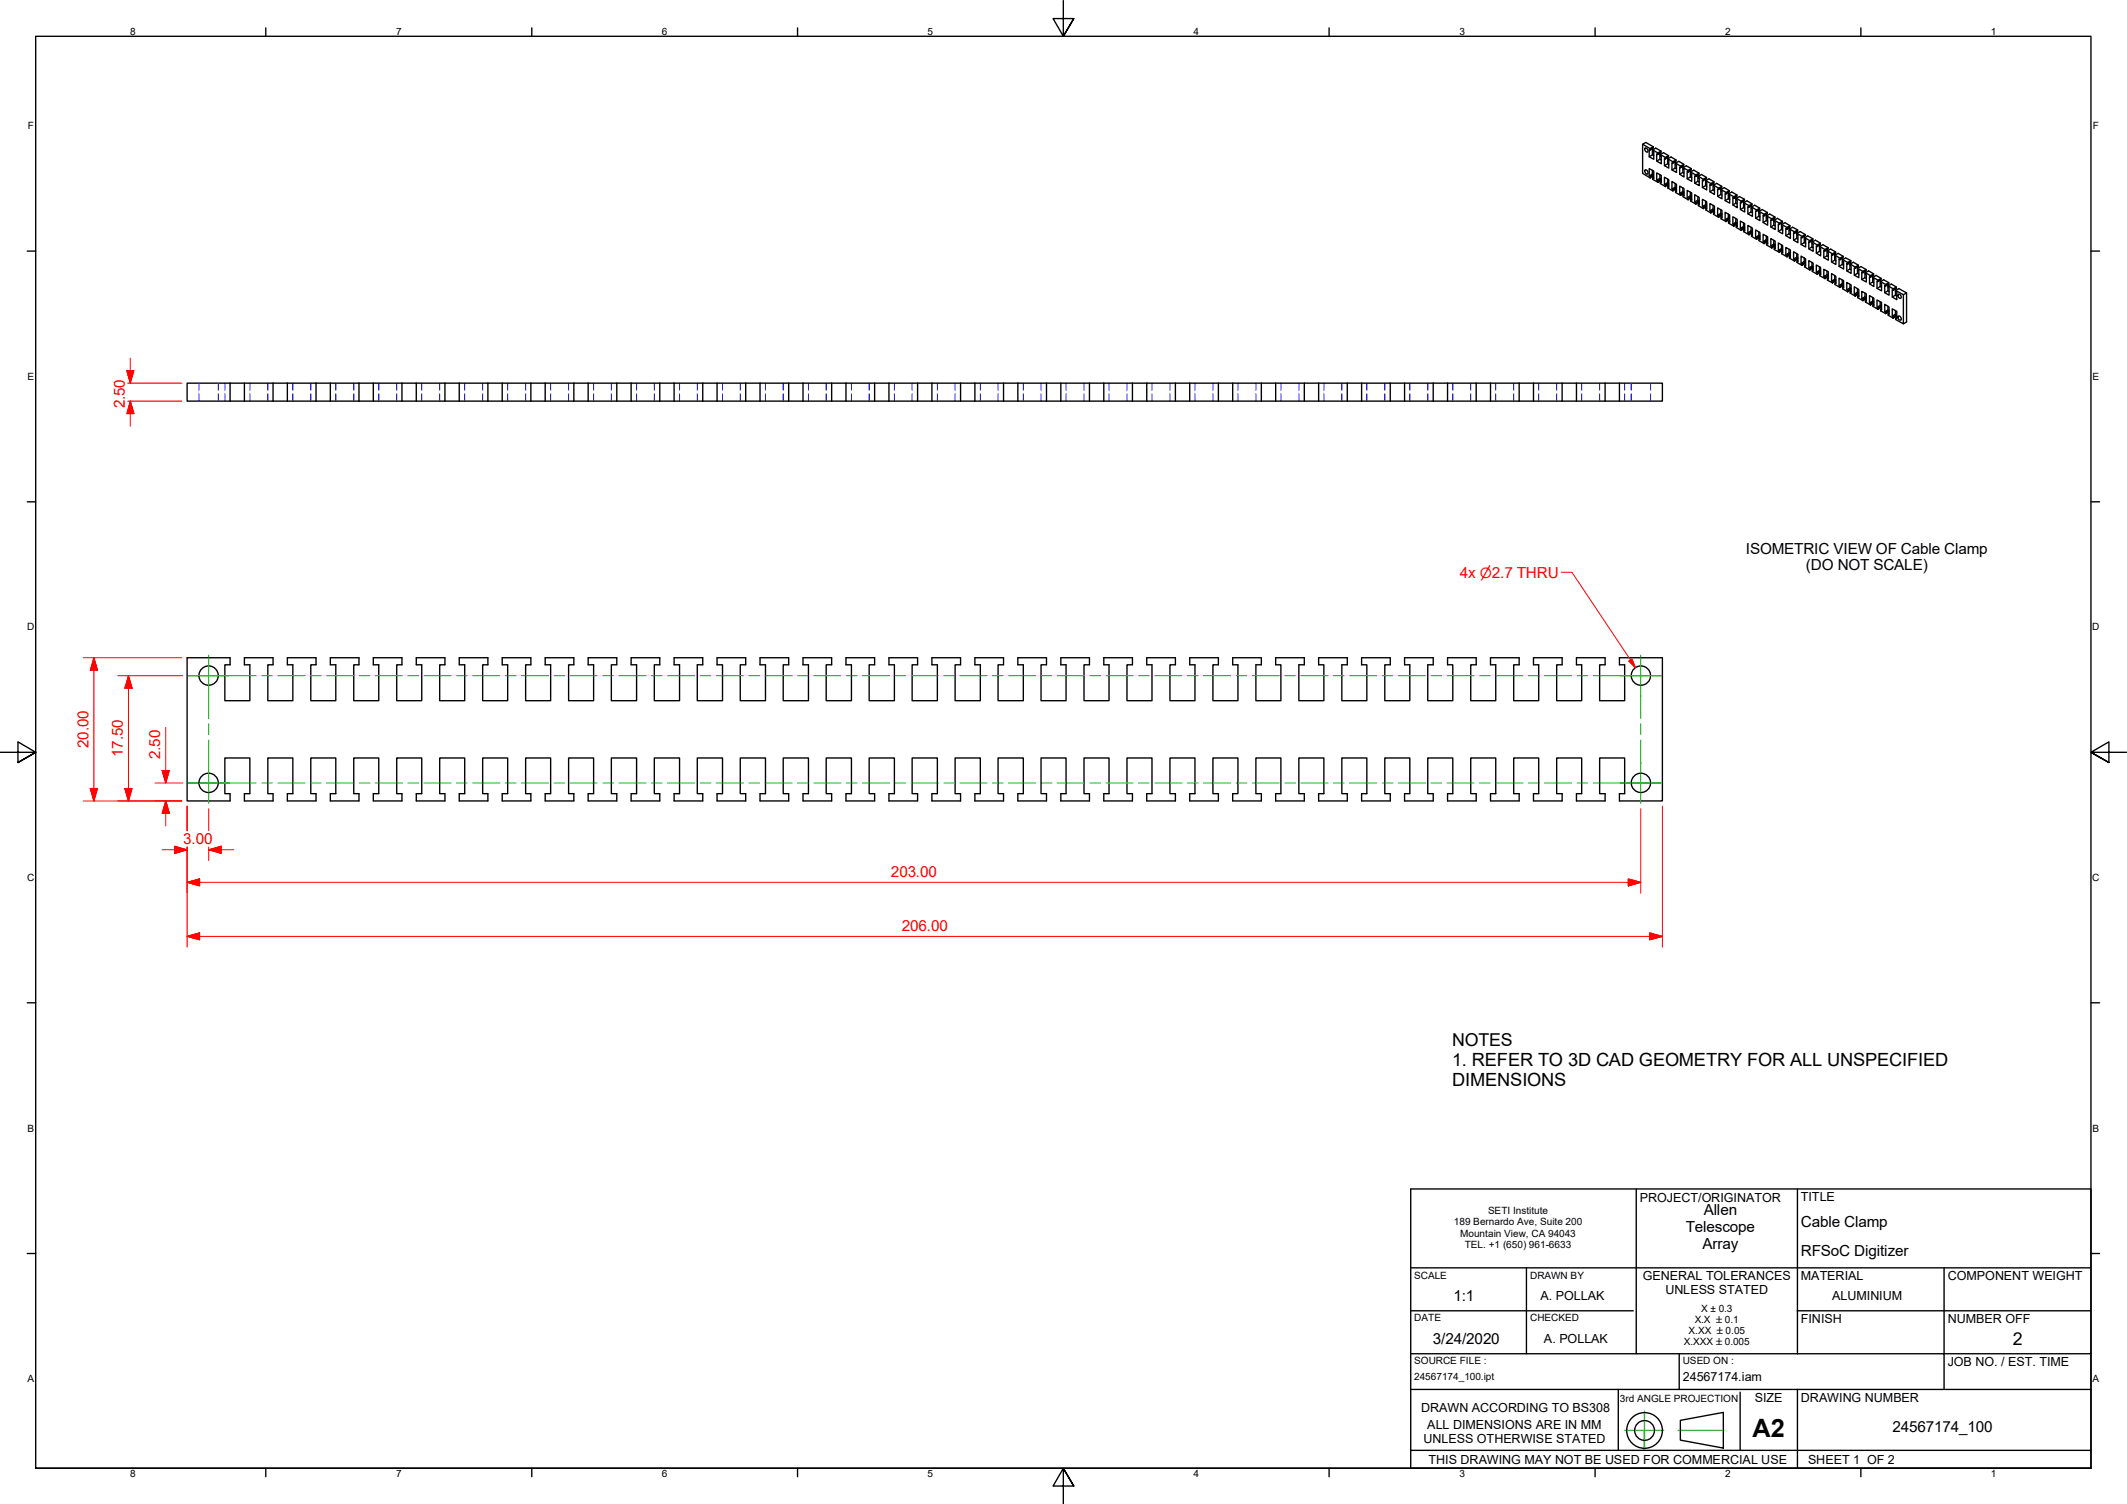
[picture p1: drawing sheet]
<svg xmlns="http://www.w3.org/2000/svg" width="594mm" height="420mm" viewBox="0 0 594 420" stroke-linecap="round" stroke-linejoin="round" font-family="sans-serif">
<!-- layer: Visible Edges(Design Office) -->
<g fill="none" stroke="#000" stroke-width=".38">
<path d="M458.8 40.3v8.1l2.1 1.3M459.4 47.5l.2-.1 .5 .3 .1 .9-.1 .1-.5-.3zM459.4 41.4h.5l.3 .5v.5l-.3 .1a.89 .89 0 0 1-.5-1.1zM460.9 41.9l-.3-.1v2l1.3 .7v-2l-.3-.2v-.4l.9-.5 1.4 .8M460.9 41.5l.9-.5v.4l-.9 .5zM460.9 49.3l.9-.6v.5l-.9 .5zM460.9 49.3l-.3-.2v-2l1.3 .7v2l-.3-.1M461.5 41.6v1.7l-.9 .5M461.5 47.6v1l-.9 .5M461.5 43.3l.4 .2M461.5 48.6l.3 .1M461.6 41.9l1.4 .8"/>
<path d="M461.8 41l-2.1-1.2-.9 .5 2.1 1.2M461.9 49.5l-.3 .2v.4l1.4 .8M463 50.5l.9-.5v.4l-.9 .5zM463 43.2l-.3-.2v2l1.3 .8v-2.1l-.3-.2v-.3l.9-.5 1.4 .8M463 42.7l.9-.5v.5l-.9 .5zM463 50.5l-.3-.2v-2l1.3 .7v2l-.3-.1M463.6 48.8v1l-.9 .5M463.6 49.8l.3 .2M463.6 42.8v1.7M463.7 43.2l1.4 .8M464 50.7l-.3 .2v.4l1.4 .8M464 44.7l-.4-.2-.9 .5"/>
<path d="M465.1 44.4l-.2-.2v2.1l1.2 .7v-2.1l-.3-.2v-.3l.9-.5 1.4 .8M465.1 44l.9-.5v.4l-.9 .5zM465.1 51.7l.9-.5v.4l-.9 .5zM465.1 51.7l-.2-.2v-2l1.2 .7v2.1l-.3-.2M465.8 50v1l-.9 .5M465.8 44v1.8l-.9 .5M465.8 51l.2 .2M465.8 45.8l.3 .2M465.8 44.4l1.4 .8M466.1 52l-.3 .1v.5l1.4 .7M467.2 52.9l.9-.5v.4l-.9 .5zM467.2 45.6l-.2-.2v2.1l1.2 .7v-2.1l-.2-.1v-.4l.9-.5 1.4 .8"/>
<path d="M467.2 45.2l.9-.5v.4l-.9 .5zM467.2 52.9l-.2-.1v-2.1l1.2 .8v2l-.2-.2M467.9 45.3v1.7l-.9 .5M467.9 51.2v1.1l-.9 .5M467.9 47l.3 .2M467.9 52.3l.2 .1M468 45.6l1.4 .8M468.2 53.2l-.2 .1v.5l1.4 .8M469.4 46.8l-.3-.1v2l1.2 .7v-2.1l-.2-.1v-.4l.9-.5 1.4 .8M469.4 46.4l.9-.5v.4l-.9 .5zM469.4 54.1l.9-.5v.5l-.9 .5zM469.4 54.1l-.3-.1v-2l1.2 .7v2l-.2-.1"/>
<path d="M470 52.5v1l-.9 .5M470 46.5v1.7l-.9 .5M470 53.5l.3 .1M470 48.2l.3 .2M470.1 46.8l1.4 .8M470.3 54.4l-.2 .2v.4l1.4 .8M471.5 55.4l.9-.5v.4l-.9 .5zM471.5 48l-.3-.1v2.1l1.3 .7v-2.1l-.3-.2v-.4l.9-.5 1.4 .9M471.5 47.6l.9-.5v.4l-.9 .5zM471.5 55.4l-.3-.2v-2l1.3 .7v2l-.3-.1M472.1 47.7v1.7l-.9 .6M472.1 53.7v1l-.9 .5"/>
<path d="M472.1 49.4l.4 .2M472.1 54.7l.3 .2M472.2 48l1.4 .9M472.5 55.7l-.3 .1v.4l1.4 .8M473.6 49.3l-.3-.2v2.1l1.3 .7v-2.1l-.3-.1v-.4l.9-.6 1.4 .9M473.6 48.9l.9-.5v.3l-.9 .6zM473.6 56.6l.9-.5v.4l-.9 .5zM473.6 56.6l-.3-.2v-2l1.3 .8v2l-.3-.2M474.2 54.9v1l-.9 .5M474.2 48.9v1.8l-.9 .5M474.2 55.9l.3 .2M474.2 50.7l.4 .1"/>
<path d="M474.3 49.3l1.4 .8M474.6 56.9l-.3 .1v.4l1.4 .9M475.7 57.8l.9-.5v.5l-.9 .5zM475.7 50.5l-.2-.2v2.1l1.2 .7v-2.1l-.3-.1v-.4l.9-.5 1.4 .8M475.7 50.1l.9-.5v.4l-.9 .5zM475.7 57.8l-.2-.1v-2l1.2 .7v2l-.3-.1M476.4 50.1v1.8l-.9 .5M476.4 56.2v1l-.9 .5M476.4 51.9l.3 .1M476.4 57.2l.2 .1M476.4 50.5l1.4 .8M476.7 58.1l-.3 .2v.4l1.4 .8"/>
<path d="M477.8 51.7l-.2-.2v2.1l1.3 .7v-2l-.3-.2v-.4l.9-.5 1.4 .8M477.8 51.3l.9-.5v.4l-.9 .5zM477.8 59l.9-.5v.5l-.9 .5zM477.8 59l-.2-.1v-2l1.3 .7v2l-.3-.1M478.5 57.4v1l-.9 .5M478.5 51.4v1.7l-.9 .5M478.5 58.4l.2 .1M478.5 53.1l.4 .2M478.6 51.7l1.4 .9M478.9 59.3l-.3 .2v.4l1.4 .8M480 52.9l-.3-.1v2l1.2 .7v-2l-.2-.2v-.4l.9-.5 1.4 .9M480 52.6l.9-.6v.4l-.9 .5z"/>
<path d="M480.6 52.6v1.7l-.9 .5M480.6 58.6v1l-.9 .5M480.6 54.3l.3 .2M480.6 59.6l.3 .2M480.7 52.9l1.4 .9M482.1 54.1l-.3-.1v2l1.3 .7v-2l-.3-.1v-.5l.9-.5 1.4 .9M482.1 53.8l.9-.5v.3l-.9 .5zM482.7 53.8v1.7l-.9 .5M482.7 59.8v1.1l-.9 .5M482.7 55.5l.4 .2M482.8 54.1l1.5 .9M484.3 55l.8-.5v.4l-.8 .5z"/>
<path d="M484.3 55.4l-.3-.2v2.1l1.2 .7v-2.1l-.3-.1v-.4l.9-.5 1.4 .8M484.8 55v1.7l-.8 .6M484.8 56.7l.4 .2M484.9 55.4l1.4 .8M486.3 56.6l-.2-.2v2.1l1.2 .7v-2l-.3-.2v-.4l.9-.5 1.4 .8M486.3 56.2l.9-.5v.4l-.9 .5zM487 56.2v1.8l-.9 .5M487 58l.3 .2M487 56.6l1.5 .8M488.5 57.8l-.3-.1v2l1.3 .7v-2l-.3-.1v-.5l.9-.5 1.4 .8M488.5 57.4l.8-.5v.4l-.8 .5zM489.1 57.5v1.7l-.9 .5"/>
<path d="M489.1 59.2l.4 .2M489.2 57.8l1.4 .9M490.6 59l-.3-.1v2l1.3 .7v-2l-.3-.1v-.5l.9-.5 1.4 .9M490.6 58.7l.9-.6v.4l-.9 .5zM491.2 58.7v1.7l-.9 .5M491.3 59l1.4 .9M492.7 59.9l.9-.5v.4l-.9 .5zM493.3 59.9v1.7l-.9 .5M480 60.3l.9-.5v.4l-.9 .5zM480 60.3l-.3-.2v-2l1.2 .7v2.1l-.2-.2M480.9 60.6l-.2 .1v.4l1.4 .8M482.1 61.5l.9-.5v.4l-.9 .5z"/>
<path d="M482.1 61.5l-.3-.1v-2.1l1.3 .7v2.1l-.3-.2M482.7 60.9l.3 .1M483.1 61.8l-.3 .1v.4l1.5 .9M484.3 62.7l.8-.5v.5l-.8 .5zM484.3 62.7l-.3-.1v-2l1.2 .7v2l-.3-.1M484.8 61.1v1l-.8 .5M484.8 62.1l.3 .1M485.2 63l-.3 .2v.3l1.4 .9M486.3 64l.9-.5v.4l-.9 .5zM486.3 64l-.2-.2v-2l1.2 .7v2l-.3-.1M487 62.3v1l-.9 .5M487 63.3l.2 .2"/>
<path d="M487.3 64.2l-.3 .2v.3l1.5 .9M488.5 65.2l.8-.5v.4l-.8 .5zM488.5 65.2l-.3-.2v-2l1.3 .7v2.1l-.3-.2M489.1 63.5v1l-.9 .5M489.1 64.5l.2 .2M489.5 65.4l-.3 .2v.4l1.4 .8M490.6 66.4l.9-.5v.4l-.9 .5zM490.6 66.4l-.3-.1v-2.1l1.3 .7v2.1l-.3-.2M491.2 64.7v1.1l-.9 .5M491.2 65.8l.3 .1M491.2 60.4l.4 .2M491.6 66.7l-.3 .1v.4l1.4 .9"/>
<path d="M492.7 60.3l-.3-.2v2l1.3 .8v-2l-.3-.2v-.4l.9-.5 1.4 .8M492.7 67.6l.9-.5v.4l-.9 .6zM492.7 67.6l-.3-.1v-2.1l1.3 .7v2.1l-.3-.1M493.3 66v1l-.9 .5M493.3 67l.3 .1M493.3 61.6l.4 .3M493.4 60.3l1.5 .8M493.7 67.9l-.3 .2v.3l1.5 .9M494.9 68.9l.8-.5v.3l-.8 .6zM494.9 61.5l-.3-.1v2l1.2 .7v-2l-.2-.2v-.4l.8-.5 1.4 .8M494.9 61.1l.8-.5v.4l-.8 .5zM494.9 68.9l-.3-.2v-2l1.2 .7v2l-.2-.1"/>
<path d="M495.4 61.1v1.8l-.8 .5M495.4 67.2v1l-.8 .5M495.4 62.9l.4 .2M495.4 68.2l.3 .2M495.6 61.5l1.4 .8M495.8 69.1l-.2 .2v.4l1.4 .8M497 62.7l-.3-.1v2l1.2 .7v-2l-.3-.1v-.5l.9-.5 1.4 .8M497 62.3l.8-.5v.4l-.8 .5zM497 70.1l.8-.5v.4l-.8 .5zM497 70.1l-.3-.1v-2.1l1.2 .7v2.1l-.3-.2M497.6 68.4v1l-.9 .6M497.6 62.4v1.7l-.9 .5"/>
<path d="M497.6 69.4l.2 .2M497.6 64.1l.3 .2M497.6 62.7l1.5 .8M497.9 70.3l-.3 .2v.4l1.5 .8M499.1 71.3l.8-.5v.4l-.8 .5zM499.1 64l-.3-.2v2l1.3 .8v-2.1l-.3-.1v-.4l.9-.5 1.4 .7M499.1 63.5l.8-.5v.5l-.8 .5zM499.1 71.3l-.3-.1v-2.1l1.3 .7v2.1l-.3-.2M499.7 63.6v1.7l-.9 .5M499.7 69.6v1.1l-.9 .5M499.7 65.3l.4 .2M499.7 70.7l.2 .1"/>
<path d="M499.8 64l1.4 .7M500.1 71.5l-.3 .2v.4l1.4 .8M501.2 65.2l-.2-.2v2.1l1.2 .7v-2l-.3-.2v-.4l.9-.5 1.4 .8M501.2 64.7l.9-.5v.5l-.9 .5zM501.2 72.6l.9-.5v.3l-.9 .5zM501.2 72.6l-.2-.2v-2.1l1.2 .7v2.1l-.3-.2M501.8 70.8v1.1l-.8 .5M501.8 64.8v1.8l-.8 .5M501.8 71.9l.3 .2M501.8 66.6l.4 .2M501.9 65.2l1.4 .8M502.2 72.8l-.3 .1v.4l1.4 .8"/>
<path d="M503.3 73.8l.9-.5v.3l-.9 .5zM503.3 66.4l-.3-.1v2l1.3 .7v-2l-.2-.2v-.4l.8-.5 1.4 .8M503.3 66l.9-.5v.4l-.9 .5zM503.3 73.8l-.3-.2v-2.1l1.3 .8v2l-.2-.2M503.9 66.1v1.7l-.9 .5M503.9 72.1v1l-.9 .5M503.9 67.8l.4 .2M503.9 73.1l.3 .2M504.1 66.4l1.4 .8M504.3 74l-.2 .1v.5l1.4 .8M505.5 67.6l-.3-.1v2l1.2 .7v-2l-.2-.1v-.5l.8-.5 1.4 .8M505.5 67.2l.8-.5v.4l-.8 .5z"/>
<path d="M505.5 75l.8-.5v.4l-.8 .5zM505.5 75l-.3-.2v-2l1.2 .7v2l-.2-.1M506.1 73.3v1l-.9 .5M506.1 67.3v1.7l-.9 .5M506.1 74.3l.2 .2M506.1 69l.3 .2M506.2 67.6l1.4 .8M506.4 75.2l-.2 .2v.4l1.4 .8M507.6 76.2l.8-.5v.4l-.8 .5zM507.6 68.9l-.3-.2v2l1.2 .8v-2.1l-.2-.1v-.4l.8-.5 1.5 .8M507.6 68.4l.8-.5v.5l-.8 .5zM507.6 76.2l-.3-.1v-2.1l1.2 .7v2.1l-.2-.2"/>
<path d="M508.2 68.5v1.7l-.9 .5M508.2 74.5v1l-.9 .6M508.2 70.2l.3 .3M508.2 75.5l.2 .2M508.3 68.9l1.4 .8M508.5 76.4l-.2 .2v.4l1.4 .8M509.7 70.1l-.3-.1v2l1.3 .7v-2l-.3-.2v-.4l.9-.5 1.4 .8M509.7 69.7l.9-.5v.4l-.9 .5zM509.7 77.4l.9-.5v.4l-.9 .5zM509.7 77.4l-.3-.1v-2.1l1.3 .7v2.1l-.3-.2M510.3 75.7v1.1l-.9 .5M510.3 69.7v1.8l-.9 .5"/>
<path d="M510.3 76.8l.3 .1M510.3 71.5l.4 .2M510.4 70.1l1.4 .8M510.7 77.7l-.3 .1v.5l1.4 .7M511.8 78.7l.9-.6v.4l-.9 .5zM511.8 70.9l.9-.5v.4l-.9 .5zM511.8 71.3l-.2-.1v2l1.2 .7v-2l-.3-.2v-.4l.9-.5 1.4 .8M511.8 78.7l-.2-.2v-2.1l1.2 .8v2l-.3-.2M512.4 71v1.7l-.8 .5M512.4 76.9v1.1l-.8 .5M512.4 78l.3 .1M512.4 72.7l.4 .2"/>
<path d="M512.5 71.3l1.4 .8M512.8 78.9l-.3 .1v.5l1.4 .8M513.9 72.1l.9-.5v.5l-.9 .5zM513.9 72.6l-.2-.2v2l1.2 .8v-2.1l-.2-.2v-.3l.8-.5 1.5 .7M513.9 79.9l.9-.5v.4l-.9 .5zM513.9 79.9l-.2-.2v-2l1.2 .7v2l-.2-.1M514.5 78.2v1l-.8 .5M514.5 72.2v1.7l-.8 .5M514.5 79.2l.3 .2M514.5 73.9l.4 .2M514.7 72.6l1.4 .7M516.1 73.3l.9-.5v.5l-.9 .5z"/>
<path d="M516.1 73.8l-.3-.2v2.1l1.2 .7v-2.1l-.2-.2v-.3l.9-.5 1.3 .8M516.7 73.4v1.8l-.9 .5M516.7 79.4v1l-.9 .5M516.7 75.2l.3 .2M516.8 73.8l1.4 .8M518.2 75l-.3-.2v2.1l1.3 .7v-2.1l-.3-.1v-.4l.8-.5 1.5 .8M518.2 74.6l.8-.5v.4l-.8 .5zM518.8 74.7v1.7l-.9 .5M518.8 76.4l.4 .2M518.9 75l1.4 .8M520.3 75.8l.9-.5v.4l-.9 .5zM520.3 76.2l-.3-.1v2l1.3 .7v-2l-.3-.2v-.4l.9-.5 1.4 .8"/>
<path d="M520.9 75.9v1.7l-.9 .5M520.9 77.6l.4 .2M521 76.2l1.4 .8M522.4 77.4l-.2-.1v2l1.2 .8v-2.1l-.3-.2v-.4l.9-.5 1.4 .9M522.4 77l.9-.5v.4l-.9 .5zM523 77.1v1.7l-.8 .5M523 78.8l.4 .2M523.1 77.4l1.4 .9M524.5 78.7l-.2-.2v2.1l1.2 .7v-2.1l-.2-.2v-.3l.8-.6 1.5 .9M524.5 78.3l.9-.5v.3l-.9 .6zM525.1 78.3v1.8l-.8 .5M525.3 78.7l1.4 .8"/>
<path d="M526.7 79.9l-.3-.2v2.1l1.2 .7v-2.1l-.2-.1v-.4l.9-.5 1.4 .8M526.7 79.5l.9-.5v.4l-.9 .5zM527.3 79.5v1.8l-.9 .5M527.4 79.9l1.4 .8M514.9 80.1l-.2 .2v.4l1.4 .8M516.1 81.1l.9-.5v.4l-.9 .5zM516.1 81.1l-.3-.2v-2l1.2 .7v2l-.2-.1M516.7 80.4l.3 .2M517 81.4l-.2 .1v.4l1.4 .8M518.2 82.3l.8-.5v.4l-.8 .5zM518.2 82.3l-.3-.2v-2l1.3 .8v2l-.3-.2M518.8 80.6v1l-.9 .5"/>
<path d="M518.8 81.6l.2 .2M519.2 82.6l-.3 .1v.5l1.4 .8M520.3 83.5l.9-.5v.5l-.9 .5zM520.3 83.5l-.3-.1v-2l1.3 .7v2l-.3-.1M520.9 81.9v1l-.9 .5M520.9 82.9l.3 .1M521.3 83.8l-.3 .2v.4l1.4 .8M522.4 84.8l.9-.6v.5l-.9 .5zM522.4 84.8l-.2-.2v-2l1.2 .7v2l-.3-.1M523 83.1v1l-.8 .5M523 84.1l.3 .1M523.4 85l-.3 .2v.4l1.4 .8"/>
<path d="M524.5 86l.9-.5v.4l-.9 .5zM524.5 86l-.2-.2v-2l1.2 .7v2.1l-.2-.2M525.1 84.3v1l-.8 .5M525.1 80.1l.4 .1M525.1 85.3l.3 .2M525.5 86.3l-.2 .1v.4l1.4 .8M526.7 87.2l.9-.5v.4l-.9 .5zM526.7 87.2l-.3-.1v-2.1l1.2 .8v2l-.2-.2M527.3 85.6v1l-.9 .5M527.3 86.6l.3 .1M527.3 81.3l.3 .1M527.6 87.5l-.2 .1v.5l1.4 .8"/>
<path d="M528.8 88.4l.9-.5v.5l-.9 .5zM528.8 81.1l-.3-.2v2.1l1.3 .7v-2.1l-.3-.1v-.4l.9-.5 2.1 1.2-.9 .5-2.1-1.2M528.8 80.7l.9-.5v.4l-.9 .5zM528.8 88.4l-.3-.1v-2l1.3 .7v2l-.3-.1M529.4 86.8v1l-.9 .5M529.4 80.8v1.7l-.9 .5M529.4 87.8l.3 .1M529.4 82.5l.4 .2M530.2 88.4l.1-.2a.71 .71 0 0 1 .6 .5 .71 .71 0 0 1-.1 .8 .77 .77 0 0 1-.6-1.1zM530.2 82.2a.68 .68 0 0 1 .7 .3 .68 .68 0 0 1-.1 .9 .8 .8 0 0 1-.6-1.2zM531.6 82.3v8.2l-2.1-1.2v-.4l.3-.2M532.5 81.8v8.2l-.9 .5"/>
<path d="M64.3 107h-12v5.1h12M64.3 107v5.1M64.3 112.1h388M64.3 107h388M68.3 107v5.1M76.3 107v5.1M80.3 107v5.1M88.3 107v5.1M92.3 107v5.1M100.3 107v5.1M104.3 107v5.1M112.3 107v5.1"/>
<path d="M116.3 107v5.1M124.3 107v5.1M128.3 107v5.1M136.3 107v5.1M140.3 107v5.1M148.3 107v5.1M152.3 107v5.1M160.3 107v5.1M164.3 107v5.1M172.3 107v5.1M176.3 107v5.1M184.3 107v5.1"/>
<path d="M188.3 107v5.1M196.3 107v5.1M200.3 107v5.1M208.3 107v5.1M212.3 107v5.1M220.3 107v5.1M224.3 107v5.1M232.3 107v5.1M236.3 107v5.1M244.3 107v5.1M248.3 107v5.1M256.3 107v5.1"/>
<path d="M260.3 107v5.1M268.3 107v5.1M272.3 107v5.1M280.3 107v5.1M284.3 107v5.1M292.3 107v5.1M296.3 107v5.1M304.3 107v5.1M308.3 107v5.1M316.3 107v5.1M320.3 107v5.1M328.3 107v5.1"/>
<path d="M332.3 107v5.1M340.3 107v5.1M344.3 107v5.1M352.3 107v5.1M356.3 107v5.1M364.3 107v5.1M368.3 107v5.1M376.3 107v5.1M380.3 107v5.1M388.3 107v5.1M392.3 107v5.1M400.3 107v5.1"/>
<path d="M404.3 107v5.1M412.3 107v5.1M416.3 107v5.1M424.3 107v5.1M428.3 107v5.1M436.3 107v5.1M440.3 107v5.1M448.3 107v5.1M452.3 107h12v5.1h-12M452.3 107v5.1M52.3 183.7h12v2h-1.5v10h7v-10h-1.5v-2h8v2h-1.5v10h7v-10h-1.5v-2h8v2h-1.5v10h7v-10h-1.5v-2h8v2h-1.5v10h7v-10h-1.5v-2h8v2h-1.5v10h7v-10h-1.5v-2h8v2h-1.5v10h7v-10h-1.5v-2h8v2h-1.5v10h7v-10h-1.5v-2h8v2h-1.5v10h7v-10h-1.5v-2h8v2h-1.5v10h7v-10h-1.5v-2h8v2h-1.5v10h7v-10h-1.5v-2h8v2h-1.5v10h7v-10h-1.5v-2h8v2h-1.5v10h7v-10h-1.5v-2h8v2h-1.5v10h7v-10h-1.5v-2h8v2h-1.5v10h7v-10h-1.5v-2h8v2h-1.5v10h7v-10h-1.5v-2h8v2h-1.5v10h7v-10h-1.5v-2h8v2h-1.5v10h7v-10h-1.5v-2h8v2h-1.5v10h7v-10h-1.5v-2h8v2h-1.5v10h7v-10h-1.5v-2h8v2h-1.5v10h7v-10h-1.5v-2h8v2h-1.5v10h7v-10h-1.5v-2h8v2h-1.5v10h7v-10h-1.5v-2h8v2h-1.5v10h7v-10h-1.5v-2h8v2h-1.5v10h7v-10h-1.5v-2h8v2h-1.5v10h7v-10h-1.5v-2h8v2h-1.5v10h7v-10h-1.5v-2h8v2h-1.5v10h7v-10h-1.5v-2h8v2h-1.5v10h7v-10h-1.5v-2h8v2h-1.5v10h7v-10h-1.5v-2h8v2h-1.5v10h7v-10h-1.5v-2h8v2h-1.5v10h7v-10h-1.5v-2h8v2h-1.5v10h7v-10h-1.5v-2h8v2h-1.5v10h7v-10h-1.5v-2h12v40.1h-12v-2.1h1.5v-9.9h-7v9.9h1.5v2.1h-8v-2.1h1.5v-9.9h-7v9.9h1.5v2.1h-8v-2.1h1.5v-9.9h-7v9.9h1.5v2.1h-8v-2.1h1.5v-9.9h-7v9.9h1.5v2.1h-8v-2.1h1.5v-9.9h-7v9.9h1.5v2.1h-8v-2.1h1.5v-9.9h-7v9.9h1.5v2.1h-8v-2.1h1.5v-9.9h-7v9.9h1.5v2.1h-8v-2.1h1.5v-9.9h-7v9.9h1.5v2.1h-8v-2.1h1.5v-9.9h-7v9.9h1.5v2.1h-8v-2.1h1.5v-9.9h-7v9.9h1.5v2.1h-8v-2.1h1.5v-9.9h-7v9.9h1.5v2.1h-8v-2.1h1.5v-9.9h-7v9.9h1.5v2.1h-8v-2.1h1.5v-9.9h-7v9.9h1.5v2.1h-8v-2.1h1.5v-9.9h-7v9.9h1.5v2.1h-8v-2.1h1.5v-9.9h-7v9.9h1.5v2.1h-8v-2.1h1.5v-9.9h-7v9.9h1.5v2.1h-8v-2.1h1.5v-9.9h-7v9.9h1.5v2.1h-8v-2.1h1.5v-9.9h-7v9.9h1.5v2.1h-8v-2.1h1.5v-9.9h-7v9.9h1.5v2.1h-8v-2.1h1.5v-9.9h-7v9.9h1.5v2.1h-8v-2.1h1.5v-9.9h-7v9.9h1.5v2.1h-8v-2.1h1.5v-9.9h-7v9.9h1.5v2.1h-8v-2.1h1.5v-9.9h-7v9.9h1.5v2.1h-8v-2.1h1.5v-9.9h-7v9.9h1.5v2.1h-8v-2.1h1.5v-9.9h-7v9.9h1.5v2.1h-8v-2.1h1.5v-9.9h-7v9.9h1.5v2.1h-8v-2.1h1.5v-9.9h-7v9.9h1.5v2.1h-8v-2.1h1.5v-9.9h-7v9.9h1.5v2.1h-8v-2.1h1.5v-9.9h-7v9.9h1.5v2.1h-8v-2.1h1.5v-9.9h-7v9.9h1.5v2.1h-8v-2.1h1.5v-9.9h-7v9.9h1.5v2.1h-8v-2.1h1.5v-9.9h-7v9.9h1.5v2.1h-8v-2.1h1.5v-9.9h-7v9.9h1.5v2.1h-12z"/>
<circle cx="58.3" cy="188.7" r="2.7"/>
<circle cx="458.3" cy="188.7" r="2.7"/>
<circle cx="58.3" cy="218.7" r="2.7"/>
<circle cx="458.3" cy="218.7" r="2.7"/>
</g>
<!-- layer: Hidden Edges(Design Office) -->
<g fill="none" stroke="#00f" stroke-width=".28">
<path d="M55.6 107v2M55.6 110v2.1M61 107v2M61 110v2.1M62.8 107v2M62.8 110v2.1M69.8 107v2M69.8 110v2.1M74.8 107v2M74.8 110v2.1M81.8 107v2M81.8 110v2.1"/>
<path d="M86.8 107v2M86.8 110v2.1M93.8 107v2M93.8 110v2.1M98.8 107v2M98.8 110v2.1M105.8 107v2M105.8 110v2.1M110.8 107v2M110.8 110v2.1M117.8 107v2M117.8 110v2.1"/>
<path d="M122.8 107v2M122.8 110v2.1M129.8 107v2M129.8 110v2.1M134.8 107v2M134.8 110v2.1M141.8 107v2M141.8 110v2.1M146.8 107v2M146.8 110v2.1M153.8 107v2M153.8 110v2.1"/>
<path d="M158.8 107v2M158.8 110v2.1M165.8 107v2M165.8 110v2.1M170.8 107v2M170.8 110v2.1M177.8 107v2M177.8 110v2.1M182.8 107v2M182.8 110v2.1M189.8 107v2M189.8 110v2.1"/>
<path d="M194.8 107v2M194.8 110v2.1M201.8 107v2M201.8 110v2.1M206.8 107v2M206.8 110v2.1M213.8 107v2M213.8 110v2.1M218.8 107v2M218.8 110v2.1M225.8 107v2M225.8 110v2.1"/>
<path d="M230.8 107v2M230.8 110v2.1M237.8 107v2M237.8 110v2.1M242.8 107v2M242.8 110v2.1M249.8 107v2M249.8 110v2.1M254.8 107v2M254.8 110v2.1M261.8 107v2M261.8 110v2.1"/>
<path d="M266.8 107v2M266.8 110v2.1M273.8 107v2M273.8 110v2.1M278.8 107v2M278.8 110v2.1M285.8 107v2M285.8 110v2.1M290.8 107v2M290.8 110v2.1M297.8 107v2M297.8 110v2.1"/>
<path d="M302.8 107v2M302.8 110v2.1M309.8 107v2M309.8 110v2.1M314.8 107v2M314.8 110v2.1M321.8 107v2M321.8 110v2.1M326.8 107v2M326.8 110v2.1M333.8 107v2M333.8 110v2.1"/>
<path d="M338.8 107v2M338.8 110v2.1M345.8 107v2M345.8 110v2.1M350.8 107v2M350.8 110v2.1M357.8 107v2M357.8 110v2.1M362.8 107v2M362.8 110v2.1M369.8 107v2M369.8 110v2.1"/>
<path d="M374.8 107v2M374.8 110v2.1M381.8 107v2M381.8 110v2.1M386.8 107v2M386.8 110v2.1M393.8 107v2M393.8 110v2.1M398.8 107v2M398.8 110v2.1M405.8 107v2M405.8 110v2.1"/>
<path d="M410.8 107v2M410.8 110v2.1M417.8 107v2M417.8 110v2.1M422.8 107v2M422.8 110v2.1M429.8 107v2M429.8 110v2.1M434.8 107v2M434.8 110v2.1M441.8 107v2M441.8 110v2.1"/>
<path d="M446.8 107v2M446.8 110v2.1M453.8 107v2M453.8 110v2.1M455.6 107v2M455.6 110v2.1M461 107v2M461 110v2.1"/>
</g>
<!-- layer: Sketch Geometry(Design Office) -->
<g fill="none" stroke="#000" stroke-width=".38">
<path d="M74.2 7.8v2.3M148.5 7.8v2.3M222.8 7.8v2.3M297 .2v9.9l-2.9-4.9h5.8l-2.9 4.9 2.9-4.9M371.2 7.8v2.3M445.5 7.8v2.3M519.7 7.8v2.3M7.6 70.1h2.4M584 70.1h2.4M7.6 140.2h2.4M584 140.2h2.4M0 210.2h10l-5-3v5.8l5-2.8-5 2.8"/>
<path d="M594 210.2h-10l5-3v5.8l-5-2.8 5 2.8M7.6 280.1h2.4M584 280.1h2.4M394 332.1h190v78.1h-190zM457 332.1v46.1M502 332.1v46.1M7.6 350.2h2.4M394 354.2h190M426.3 354.2v24M543 354.2v24h41M584 350.2h2.4M394 366.2h62.2"/>
<path d="M394 378.2h108M469 378.2v10M502 366.2h82M502 378.2h41v10M394 388.2h190M452 388.2v17M459.3 399.6v5.3M469.3 396.8l12-2.2v9.9l-12-2.2zM486 388.9v16.3M502 388.2v22M10 410.2v-400.1h574v400.1h-574h574M74.2 410.2v2.3"/>
<path d="M148.5 410.2v2.3M222.8 410.2v2.3M299.9 415.1l-2.9-4.9 2.9 4.9h-5.8l2.9-4.9v10M371.2 410.2v2.3M394 405.2h190M445.5 410.2v2.3M519.7 410.2v2.3"/>
<circle cx="459.3" cy="399.6" r="5"/>
<circle cx="459.3" cy="399.6" r="2.76"/>
</g>
<path d="M453.8 399.6h10.9M459.3 394.2v10.7M468.7 399.6h12.8" fill="none" stroke="#0f0" stroke-width=".38"/>
<!-- layer: Dimensions(Design Office) -->
<g fill="none" stroke="#f00" stroke-width=".28">
<path d="M35.4 103.5h2l-1 3.5zM35.7 112.1h15.1M35.7 107h15.1M36.4 112.1l1 3.4h-2zM36.4 100.1v6.9M36.4 112.1v6.9M23.2 183.7h27.6M26.2 183.7l1 3.5h-2zM26.2 183.7v40.1M32.9 188.8h18.2M35.9 188.8l1 3.5h-2zM35.9 188.8v35"/>
<path d="M43.3 218.7h7.8M45.3 215.2h2l-1 3.5zM46.3 203.2v15.5M23.2 223.8h27.6M25.2 220.3h2l-1 3.5zM34.9 220.3h2l-1 3.5zM45.3 237.4h7M46.3 223.8l1 3.4h-2zM46.3 223.8v6.9M48.8 236.4l3.5 1-3.5 1zM52.3 225.2v6.9M52.3 236.6v28"/>
<path d="M58.3 237.4l3.5-1v2zM58.3 237.4h7M58.3 225.9v6.2M58.3 236.6v3.8M458.3 225.9v23.6M464.3 225.2v39.4M52.3 246.5l3.5-1v2zM52.3 246.5h406M454.8 245.5l3.5 1-3.5 1zM52.3 261.6l3.5-1v2zM52.3 261.6h412M460.8 260.6l3.5 1-3.5 1z"/>
</g>
<g fill="#f00" stroke="#f00" stroke-width=".28">
<path d="M36.4 112.1l1 3.4z"/>
<path d="M36.4 112.1l1 3.4h-2z"/>
<path d="M35.4 103.5l1 3.5z"/>
<path d="M35.4 103.5h2l-1 3.5z"/>
<path d="M46.3 223.8l1 3.4z"/>
<path d="M46.3 223.8l1 3.4h-2z"/>
<path d="M45.3 215.2l1 3.5z"/>
<path d="M45.3 215.2h2l-1 3.5z"/>
<path d="M34.9 220.3l1 3.5z"/>
<path d="M34.9 220.3h2l-1 3.5z"/>
<path d="M35.9 188.8l1 3.5z"/>
<path d="M35.9 188.8l1 3.5h-2z"/>
<path d="M25.2 220.3l1 3.5z"/>
<path d="M25.2 220.3h2l-1 3.5z"/>
<path d="M26.2 183.7l1 3.5z"/>
<path d="M26.2 183.7l1 3.5h-2z"/>
<path d="M48.8 238.4l3.5-1z"/>
<path d="M48.8 236.4l3.5 1-3.5 1z"/>
<path d="M58.3 237.4l3.5-1z"/>
<path d="M58.3 237.4l3.5-1v2z"/>
<path d="M52.3 246.5l3.5-1z"/>
<path d="M52.3 246.5l3.5-1v2z"/>
<path d="M454.8 247.5l3.5-1z"/>
<path d="M454.8 245.5l3.5 1-3.5 1z"/>
<path d="M52.3 261.6l3.5-1z"/>
<path d="M52.3 261.6l3.5-1v2z"/>
<path d="M460.8 262.6l3.5-1z"/>
<path d="M460.8 260.6l3.5 1-3.5 1z"/>
</g>
<!-- layer: Center Mark(Design Office) -->
<path d="M52.6 188.8h11.4M452.6 188.8h11.4M52.6 218.7h11.4M452.6 218.7h11.4" fill="none" stroke="#00b000" stroke-width=".28"/>
<!-- layer: Centerline(Design Office) -->
<g fill="none" stroke="#00b000" stroke-width=".28">
<path d="M52.6 188.8h19M58.3 183v17.8M73.1 188.8h3M77.6 188.8h7.6M86.7 188.8h3M91.2 188.8h7.6M100.3 188.8h3M104.8 188.8h7.6M113.9 188.8h3M118.4 188.8h7.6M127.5 188.8h3M132 188.8h7.6"/>
<path d="M141.1 188.8h3M145.6 188.8h7.6M154.7 188.8h3M159.3 188.8h7.5M168.3 188.8h3M172.8 188.8h7.7M181.9 188.8h3.1M186.4 188.8h7.7M195.6 188.8h3M200 188.8h7.6M209.2 188.8h3M213.7 188.8h7.6"/>
<path d="M222.8 188.8h2.9M227.3 188.8h7.6M236.3 188.8h3.1M240.9 188.8h7.6M250 188.8h3M254.5 188.8h7.6M263.6 188.8h3M268.1 188.8h7.6M277.2 188.8h3M281.7 188.8h7.6M290.8 188.8h3M295.3 188.8h7.6"/>
<path d="M304.4 188.8h3M308.9 188.8h7.6M318 188.8h3M322.5 188.8h7.6M331.6 188.8h3M336.1 188.8h7.6M345.2 188.8h3M349.8 188.8h7.5M358.8 188.8h3M363.3 188.8h7.7M372.4 188.8h3M376.9 188.8h7.7"/>
<path d="M386.1 188.8h3M390.5 188.8h7.6M399.7 188.8h3M404.2 188.8h7.5M413.3 188.8h2.9M417.8 188.8h7.6M426.8 188.8h3.1M431.4 188.8h7.6M440.5 188.8h3M445 188.8h19M458.3 183v17.8M52.6 218.7h19"/>
<path d="M58.3 202.2v3M58.3 206.7v17.8M73.1 218.7h3M77.6 218.7h7.6M86.7 218.7h3M91.2 218.7h7.6M100.3 218.7h3M104.8 218.7h7.6M113.9 218.7h3M118.4 218.7h7.6M127.5 218.7h3M132 218.7h7.6"/>
<path d="M141.1 218.7h3M145.6 218.7h7.6M154.7 218.7h3M159.3 218.7h7.5M168.3 218.7h3M172.8 218.7h7.7M181.9 218.7h3.1M186.4 218.7h7.7M195.6 218.7h3M200 218.7h7.6M209.2 218.7h3M213.7 218.7h7.6"/>
<path d="M222.8 218.7h2.9M227.3 218.7h7.6M236.3 218.7h3.1M240.9 218.7h7.6M250 218.7h3M254.5 218.7h7.6M263.6 218.7h3M268.1 218.7h7.6M277.2 218.7h3M281.7 218.7h7.6M290.8 218.7h3M295.3 218.7h7.6"/>
<path d="M304.4 218.7h3M308.9 218.7h7.6M318 218.7h3M322.5 218.7h7.6M331.6 218.7h3M336.1 218.7h7.6M345.2 218.7h3M349.8 218.7h7.5M358.8 218.7h3M363.3 218.7h7.7M372.4 218.7h3M376.9 218.7h7.7"/>
<path d="M386.1 218.7h3M390.5 218.7h7.6M399.7 218.7h3M404.2 218.7h7.5M413.3 218.7h2.9M417.8 218.7h7.6M426.8 218.7h3.1M431.4 218.7h7.6M440.5 218.7h3M445 218.7h19M458.3 202.2v3M458.3 206.7v17.8"/>
</g>
<!-- layer: Symbols(Design Office) -->
<path d="M436.1 159.9h2.9l17.8 26.6M455 184.7l.8-.6 1 2.4z" fill="none" stroke="#f00" stroke-width=".28"/>
<g fill="#f00" stroke="#f00" stroke-width=".28">
<path d="M455 184.7l1.8 1.8z"/>
<path d="M455 184.7l.8-.6 1 2.4z"/>
</g>
<text font-size="7" fill="#020000" x="489.5" y="401.4">A2</text>
<text font-size="5.1" x="405.6" y="303.5">DIMENSIONS</text>
<g font-size="5">
<text x="405.6" y="292.2">NOTES</text>
<text x="405.6" y="297.9">1. REFER TO 3D CAD GEOMETRY FOR ALL UNSPECIFIED</text>
</g>
<text font-size="5" fill="#020000" x="562.2" y="375.6">2</text>
<g font-size="4.3" fill="#f00">
<text x="34.9" y="114.1" transform="rotate(-90 34.9 114.1)">2.50</text>
<text x="407.7" y="161.4">4x ⌀2.7 THRU</text>
<text x="24.7" y="209" transform="rotate(-90 24.7 209)">20.00</text>
<text x="34.4" y="211.5" transform="rotate(-90 34.4 211.5)">17.50</text>
<text x="44.8" y="212.1" transform="rotate(-90 44.8 212.1)">2.50</text>
<text x="51.2" y="235.9">3.00</text>
<text x="248.9" y="245">203.00</text>
<text x="251.9" y="260">206.00</text>
</g>
<g font-size="4.3">
<text x="487.6" y="154.7">ISOMETRIC VIEW OF Cable Clamp</text>
<text x="504.4" y="159.4">(DO NOT SCALE)</text>
<text x="475.9" y="339.5">Allen</text>
<text x="470.9" y="344.2">Telescope</text>
<text x="503" y="342.8">Cable Clamp</text>
<text x="475.5" y="348.9">Array</text>
<text x="503" y="351">RFSoC Digitizer</text>
<text x="406" y="363.4">1:1</text>
<text x="400.2" y="375.4">3/24/2020</text>
<text x="528.6" y="400">24567174_100</text>
</g>
<g font-size="3.5">
<text x="458" y="335.7">PROJECT/ORIGINATOR</text>
<text x="503" y="335.6">TITLE</text>
<text x="458.9" y="357.7">GENERAL TOLERANCES</text>
<text x="503" y="357.7">MATERIAL</text>
<text x="544" y="357.7">COMPONENT WEIGHT</text>
<text x="430.3" y="363.1">A. POLLAK</text>
<text x="465.1" y="361.6">UNLESS STATED</text>
<text x="511.7" y="363.1">ALUMINIUM</text>
<text x="503" y="369.7">FINISH</text>
<text x="431.2" y="375.1">A. POLLAK</text>
<text x="396.9" y="394.4">DRAWN ACCORDING TO BS308</text>
<text x="490.1" y="391.7">SIZE</text>
<text x="503" y="391.7">DRAWING NUMBER</text>
<text x="398.7" y="399.1">ALL DIMENSIONS ARE IN MM</text>
<text x="397.6" y="403">UNLESS OTHERWISE STATED</text>
<text x="399" y="408.9">THIS DRAWING MAY NOT BE USED FOR COMMERCIAL USE</text>
</g>
<g font-size="3.5" fill="#020000">
<text x="544" y="369.7">NUMBER OFF</text>
<text x="544" y="381.7">JOB NO. / EST. TIME</text>
<text x="470" y="385.7">24567174.iam</text>
<text x="505" y="408.9">SHEET 1 OF 2</text>
</g>
<g font-size="2.8">
<text x="36.3" y="9.8">8</text>
<text x="110.6" y="9.8">7</text>
<text x="184.8" y="9.8">6</text>
<text x="259.1" y="9.8">5</text>
<text x="333.4" y="9.8">4</text>
<text x="407.6" y="9.8">3</text>
<text x="481.8" y="9.8">2</text>
<text x="556.1" y="9.8">1</text>
<text x="7.7" y="36.2">F</text>
<text x="584.5" y="36.2">F</text>
<text x="7.7" y="106.2">E</text>
<text x="584.5" y="106.2">E</text>
<text x="7.6" y="176.1">D</text>
<text x="584.4" y="176.1">D</text>
<text x="7.6" y="246.2">C</text>
<text x="584.4" y="246.2">C</text>
<text x="7.7" y="316.1">B</text>
<text x="584.5" y="316.1">B</text>
<text x="415.6" y="339.1">SETI Institute</text>
<text x="406.1" y="342.3">189 Bernardo Ave, Suite 200</text>
<text x="407.9" y="345.5">Mountain View, CA 94043</text>
<text x="409.1" y="348.6">TEL. +1 (650) 961-6633</text>
<text x="395" y="357.2">SCALE</text>
<text x="427.4" y="357.2">DRAWN BY</text>
<text x="395" y="369.2">DATE</text>
<text x="427.4" y="369.2">CHECKED</text>
<text x="473.3" y="369.7">X.X ±0.1</text>
<text x="475.1" y="366.6">X ± 0.3</text>
<text x="470.3" y="375.6">X.XXX ±0.005</text>
<text x="471.6" y="372.7">X.XX ±0.05</text>
<text x="7.7" y="386.2">A</text>
<text x="584.5" y="386.2">A</text>
<text x="36.3" y="412.5">8</text>
<text x="110.6" y="412.5">7</text>
<text x="184.8" y="412.5">6</text>
<text x="259.1" y="412.5">5</text>
<text x="333.4" y="412.5">4</text>
<text x="407.6" y="412.5">3</text>
<text x="481.8" y="412.5">2</text>
<text x="556.1" y="412.5">1</text>
</g>
<g font-size="2.8" fill="#020000">
<text x="395" y="381.2">SOURCE FILE :</text>
<text x="470" y="381.2">USED ON :</text>
<text x="395" y="385.6">24567174_100.ipt</text>
<text x="452.4" y="391.6">3rd ANGLE PROJECTION</text>
</g>
</svg>
